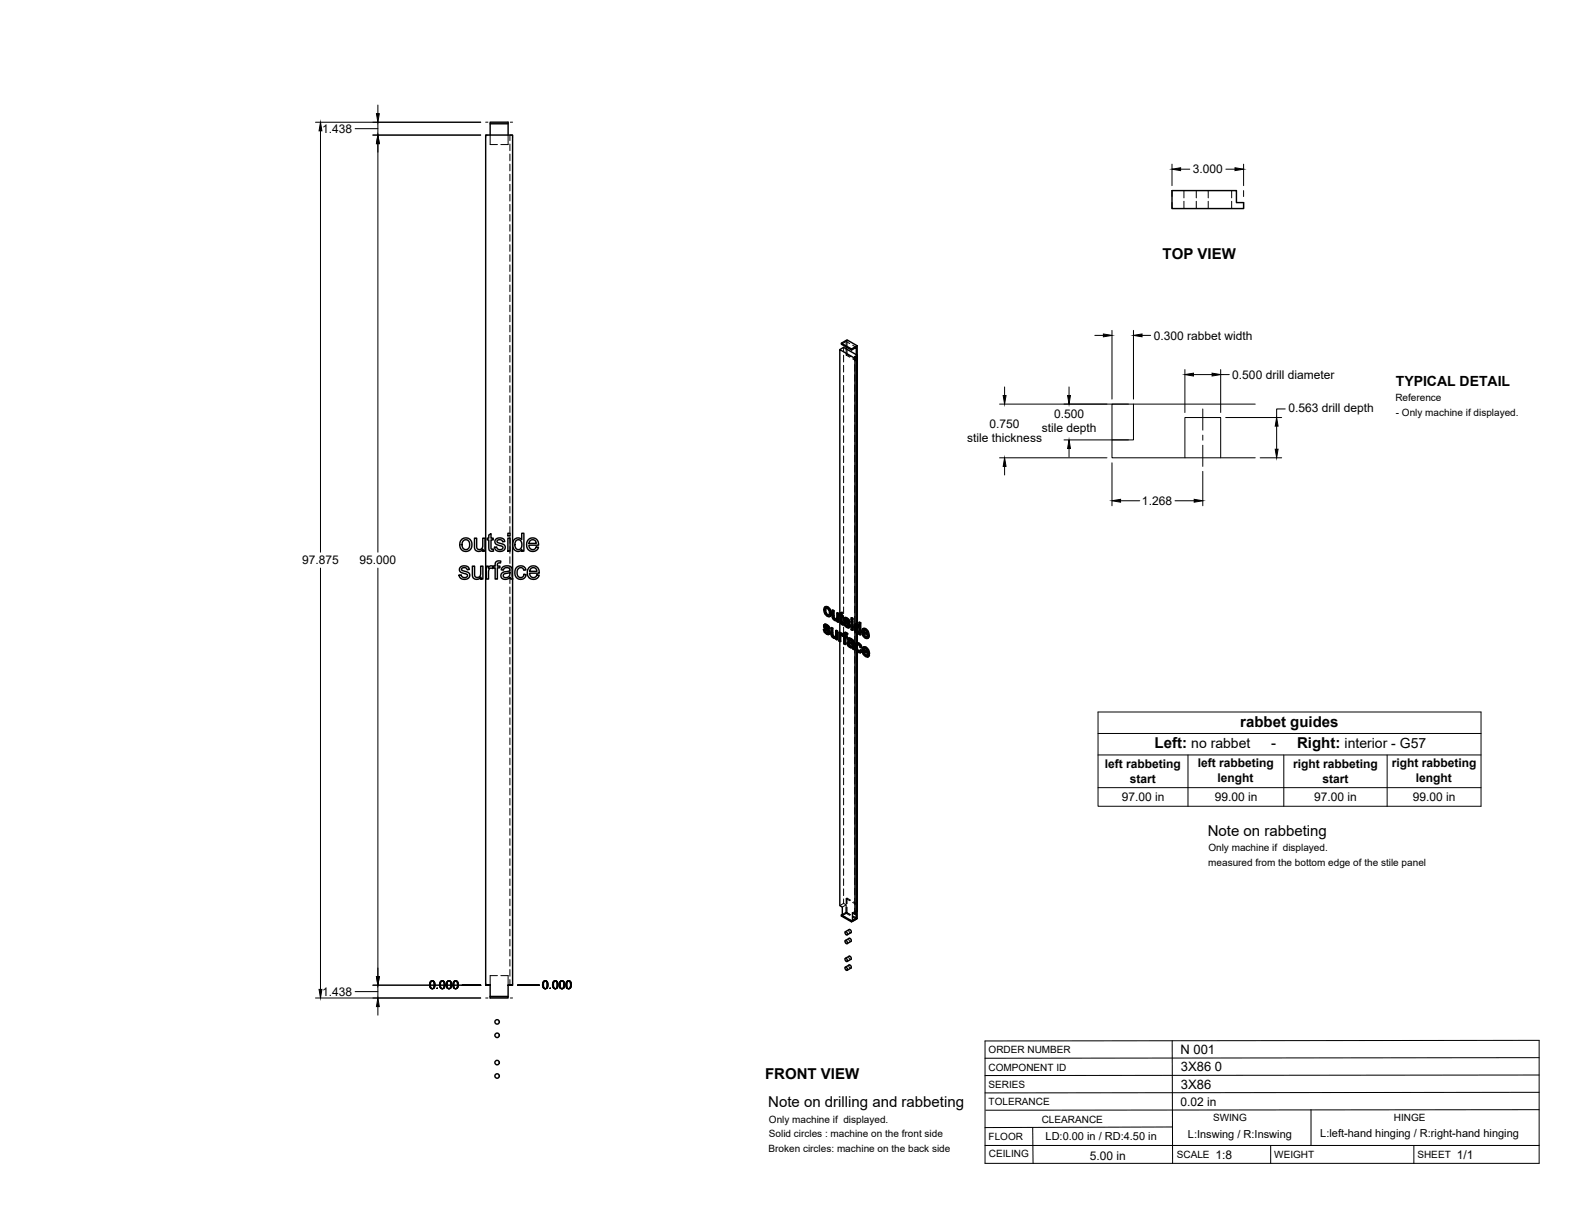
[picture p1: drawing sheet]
<svg xmlns="http://www.w3.org/2000/svg" width="559mm" height="432mm" viewBox="0 0 559 432" stroke-linecap="round" stroke-linejoin="round" font-family="sans-serif">
<!-- layer: Visible -->
<g fill="none" stroke="#000" stroke-width=".51">
<path d="M173.9 43.9v4M180.3 43.9h-6.4v-.6h6.4v4.6M415.8 67.6h22.9v4.3h2.5v2.1h-25.4zM298 124l1.3-.7 4.9 2.7-.9 .6 .5 .3M298.5 121.8l2-1.2 3.6 2.1M300.2 123.1v.7M302.1 123.8l-3.6-2v.3l3.6 2.1M303.8 126.9v94.4M303.8 126.9l-.5 .2M304.1 122.7l-2 1.1v.4l1.7-1v2.7M304.1 122.7l.1 98.7M163.8 191.4l1-.5a2.33 2.33 0 0 1 2.6 2.9 2.33 2.33 0 0 1-3.8 1.1l-.4-1a2.67 2.67 0 0 1 .6-2.5z"/>
<path d="M164.3 191.9l.6-.4h.7l.9 .8 .1 1.5-.7 1.1h-1.2l-.6-.6-.2-1.4zM168.3 190.9h.8v2.6a1.14 1.14 0 0 0 1.2 1.5 1.14 1.14 0 0 0 1-1.6v-2.5h.8v4.7h-.7v-.7a1.63 1.63 0 0 1-2 .7 1.63 1.63 0 0 1-1.1-1.8zM173.4 189.8l.8-.5v1.6h.8v.7h-.8v3l.2 .2 .6 .1 .1 .6-.6 .1a1.04 1.04 0 0 1-1.1-1.4v-2.6h-.6v-.7h.6zM175.9 191.3l1.4-.4a1.54 1.54 0 0 1 1.8 1.2l-.8 .1a.96 .96 0 0 0-1-.8 .96 .96 0 0 0-.9 1l2.1 .7a1.42 1.42 0 0 1 .6 1.9 1.42 1.42 0 0 1-1.9 .6l-.9-.2-.7-.6-.2-.6 .8-.1a1.08 1.08 0 0 0 1.1 1 1.08 1.08 0 0 0 1.1-1.1l-1.9-.7a1.2 1.2 0 0 1-.6-2zM180.2 190.9h.8v4.7h-.8zM180.2 189.2h.8v.9h-.8zM182.5 191.4a1.72 1.72 0 0 1 2.6 .1v-2.3h.8v6.4h-.8v-.6a1.98 1.98 0 0 1-2.5 .2 1.98 1.98 0 0 1-.7-2.4zM183 191.9l.9-.4 .9 .4 .4 1.2-.2 1.2a1.26 1.26 0 0 1-1.7 .6 1.26 1.26 0 0 1-.6-1.6zM187.4 191.5a2.14 2.14 0 0 1 2.6-.4 2.14 2.14 0 0 1 1.1 2.3h-3.5l.2 .8a1.29 1.29 0 0 0 1.3 .8 1.29 1.29 0 0 0 1.1-.9l.9 .1-.5 .8a2.33 2.33 0 0 1-3.2 0 2.33 2.33 0 0 1-.2-3.1zM188.1 191.9l1.2-.4a1.27 1.27 0 0 1 1 1.3h-2.6zM163.3 201.3l1-.5h1a1.35 1.35 0 0 1 1.2 1.3l-.8 .1a1.01 1.01 0 0 0-.9-.8 1.01 1.01 0 0 0-1 .7l2.6 1.3a1.64 1.64 0 0 1-.3 1.9 1.64 1.64 0 0 1-2 .2l-.7-.3-.4-.6-.1-.5 .7-.1a1.09 1.09 0 0 0 1.1 1 1.09 1.09 0 0 0 1.1-1l-1.8-.8a1.18 1.18 0 0 1-.7-1.9zM167.6 200.9h.8v2.5a1.14 1.14 0 0 0 1.1 1.5 1.14 1.14 0 0 0 1-1.6v-2.4h.8v4.6h-.7v-.7a1.63 1.63 0 0 1-1.9 .7 1.63 1.63 0 0 1-1.1-1.8z"/>
<path d="M172.5 200.9h.7v.7a1.12 1.12 0 0 1 1.8-.6l.7-.1v-.5a1.33 1.33 0 0 1 .6-1.3 1.33 1.33 0 0 1 1.4 0l-.1 .7a.7 .7 0 0 0-.8-.1 .7 .7 0 0 0-.3 .7v.5h.9v.6h-.9v4h-.8v-4h-.7v-.4l-.2 .6a1.02 1.02 0 0 0-1.2 .1 1.02 1.02 0 0 0-.3 1.3v2.4h-.8zM178.2 201.4l1.4-.6 1.3 .1 .5 .4 .5 4.2h-.8l-.1-.6a1.75 1.75 0 0 1-2 .7 1.75 1.75 0 0 1-1.3-1.7l.8-.9 1.5-.3a.68 .68 0 0 0 .9-.6 .68 .68 0 0 0-.9-.7 1.11 1.11 0 0 0-1.4 .9l-.8-.1zM178.7 203.8l2-.6a1.19 1.19 0 0 1-.6 1.6 1.19 1.19 0 0 1-1.6-.7zM181.9 205.5v144h-1.6v4M181.9 205.3v-157.4h-9.6v301.6h1.6v4M183.3 201.3a1.97 1.97 0 0 1 3.3 .9l-.8 .1a1.29 1.29 0 0 0-1.7-.7 1.29 1.29 0 0 0-.6 1.7l.1 .9 .6 .6a1.16 1.16 0 0 0 1.7-1l.8 .1-.4 1a2.1 2.1 0 0 1-2.6 .4 2.1 2.1 0 0 1-1-2.5zM187.7 201.4a2.15 2.15 0 0 1 2.5-.4 2.15 2.15 0 0 1 1.1 2.4h-3.4l.2 .7a1.29 1.29 0 0 0 1.2 .8 1.29 1.29 0 0 0 1.2-.9l.8 .1-.5 .8a2.34 2.34 0 0 1-3.2 0 2.34 2.34 0 0 1-.1-3.3zM188.3 201.8l.6-.4 .9 .1 .5 .6 .2 .6h-2.6zM292.7 215.3h1.1zM292.7 215.3l-.4 .6v1l.9 1.5a.93 .93 0 0 0 1.4 .1M292.8 216.6l.2 1M293 217.6l.2-.1 .6 .6-.4 .1z"/>
<path d="M293.1 215.8l-.1 .7M293.2 217.5l-.2-.9a.5 .5 0 0 1 .1-.8 .5 .5 0 0 1 .7 .3l.4 .8 .1 .8-.3 .6-.5-.1M293.5 215.5l.9 .9 .2-.1 .4 1.3M293.8 218.1l.3 .1M293.8 215.3l.8 1M294.4 216.4l.3 1.3 .3-.1-.2 .8M294.7 217.7l-.1 .8 .2-.1-.4 .3M295.3 216.6l.4 .2 .2-.1v2.2M295.7 216.8v2.1h.2l.2 .4M295.7 219l.2 .4 .2-.1 .3 .3M295.9 219.4l.3 .4 .6-.1-.2 .1M295.9 216.7l-.4-.3-.2 .2v2.5l.7 1 .5 .2 .5-.2"/>
<path d="M296.2 219.8h.4M296.9 217.5l.7 .1v3l-.3 .2v-3M297.6 217.6l-.7-.1v1.9l-.3 .4M298 217.9v-93.9l5.3 3.1v94.3M298 218.5v5.8M298.1 218h-.3v.4l.3 .2 .1 2.4 .5 .6h.6l-.1-.5-.4 .1M298.1 217.5l.7-.2v1M298.6 217.4v1.1l.6 .1M298.6 218.5l.6 .1-.2 .5v-.4M298.8 217.3l-.7 .2v.7l-.3-.2M298.8 219v1.8M299 219.1l-.4-.2v2h.3"/>
<path d="M299.6 219.2l.9 .1M299.8 219.9l.4 .3M299.9 219.1l-.4 .2M299.9 219.2l.6 .1 .6 .4M300 219.7v.1M300 220l-.2-.3 .7 .3 .4 .6 .4 .2M300.1 219.1l-.6 .2-.1 .6 1.5 1.9-.1 .5M300.3 219.4l.5 .4 .3-.1 .3 .4M300.8 219.8l.4 .5 .2-.2 .2 .6-.3 .1-.1-.5M302 219.3l.6 .1zM302 219.3v.6l.4 .2M302.6 219.4l-.2 .7v-.6"/>
<path d="M292.1 223.4l.5 .1M292.5 221.6h.9M292.6 223.5l.2-.1 .2 .6-.2 .1zM292.7 222.3l.4 .3M292.7 222.5l1.4 1.1M292.7 221.5l-.3 .1M292.8 224.1l.5 .4h.5M292.8 221.6h.6l.5 .5M292.8 223.4h-.7l.4 .9 .9 .7h.8M292.9 222.7l1.5 1.3M292.9 222.1h.1M292.9 222.4l-.2-.3 .6 .2 .5 .7 .4 .2"/>
<path d="M293 224l.5 .4M293 221.5l-.7 .3-.1 .6 1.5 1.7v.6M293.2 221.8l.5 .4 .2-.1 .4 .4M293.3 224.5l.4 .2M293.7 222.2l.4 .5 .2-.2 .1 .6-.2 .1-.1-.5M293.8 224.6l-.1 .1M293.9 223.7l.3 .4 .2-.1 .1 .5M294.2 224.1l.1 .5 .2-.1-.1 .4M294.3 224.6l-.1 .4 .2-.1-.3 .2M294.8 222.8l.7 .1v2.2M295.3 223v2.2l.2-.1 .2 .5M295.3 225.3l.2 .4 .2-.1 .3 .3"/>
<path d="M295.5 225.7l.3 .3h.6M295.5 222.9l-.7-.1 .1 2.6 .8 1 .8-.1M295.8 226l.4 .1M296.4 226l-.2 .1M296.4 225.9l-.2 .2M296.5 223.8l.7 .1v3l-.3 .1v-3M296.5 226.3v.5l.4 .2M296.5 226.4l-.1 .1M297 220.1v.4l.3 .3M297 220.1l-.2 .1M297.2 223.9l-.7-.1-.1 2.1M297.6 224.4l.6 .1v.4l.3-.2"/>
<path d="M298 227.6v93.7l.9 .5v2.6l-.4 .2v.4l3.6 2.1v-.4l-3.6-2.1M298 224.6v.5l.8-.4M298.1 225.5l.2 2-.2 .2v-1.6M298.2 224.5l-.6-.1v3l.5 .3M298.3 224.8l.5-.1 .4 .4M298.4 225.3v.1M298.6 224.9l.4 .4M298.6 220.9l.4 .1M298.7 221l.5 .1M298.9 225.7l-.6-.4v.7M299 221.3l.1 .5M299 225.2v.4l.4 .2v2.6l.4 .3"/>
<path d="M299 225.4l-.1 .3M299 225.6l-.1 .1M299.3 221l.4 .1M299.7 224.5h.7l.4 .3M299.7 221.1l.2-.1 .2 .6-.2 .1zM299.8 220.1l1.5 1.1M299.8 225.7l.8 .1-.2 .6v-.4M299.9 224.4l-.3 .1M299.9 221.7l.5 .5 .5-.1M299.9 221l-.4-.1a1.33 1.33 0 0 0 .7 1.5l.6 .4 .5-.2M300 220.3l1.5 1.3M300.1 225.1v.5"/>
<path d="M300.1 226.2v2.4l-.3 .1v-2.6l.6 .3M300.1 224.6l.7 .2-.3 .5v-.4M300.1 221.6l.5 .4M300.4 224.5l-.9 .1-.1 .8-.4-.2h.4M300.4 222.2l.4 .1M300.5 225.3l-.5-.2-.2 .6 .8 .1M300.9 227.8l.5-.1 1 .3M300.9 222.3h-.1M301 228.6l.2 .4 .2-.2 .4 .4M301 221.3l.3 .4 .2-.1 .1 .5M301.1 228.3l.3 .5M301.1 227.6l-.3 .2"/>
<path d="M301.2 229l.3 .3h.7M301.2 227.1l.1-.1-.2 .3zM301.2 228.3h-.1M301.2 226.5l.8 .1 .6 .4M301.2 228.3h.2a.76 .76 0 0 1 .9 .9v.1M301.3 228.3l-.1 .1M301.3 227l.9 .5a.36 .36 0 0 1 .2 .6 .36 .36 0 0 1-.6-.1l-.6-.2M301.3 221.7l.1 .5 .2-.1-.1 .4M301.4 227.7l-.8 .3 .1 1 .9 .7 .8 .1 .1 .4 .4 .3M301.4 222.2l-.1 .4 .2-.1-.3 .2M301.4 226.4l-.5 .1M301.5 229.3h.8"/>
<path d="M301.8 226.7l1.1 .7M302 220.4l.6 .1zM302 220.4v3l.4 .3M302 226.6l-.5-.2-.7 .2-.2 .4 .5 .3M302.3 229.3l-.3 .2M302.3 227.1l.3 .4 .3-.1 .1 .4M302.6 220.5v3l-.2 .2v-3M302.6 227.5l.2 .5 .2-.1 .1 2M302.8 228v2l.3-.1 .1 .4-.3 .2-.1-.5M303.3 224v100.4M303.4 222.7l.2 1M303.4 221.4h.8l.5 .3"/>
<path d="M303.6 222l.7 .2 .4 .9v1l-.6 .2M303.6 222l-.2 .7 .2-.1 .2 1v-1.7l-.2 .7M303.6 223.7l.2-.1 .5 .6h-.3zM303.6 221.9v.1M303.7 221.3l-.4 .1M303.8 229.5l.2 1 .2-.2 .6 .6M303.8 230.7v95.4l-1.3 .8v-3l.8 .5 .5-.3M303.8 224.5v3.7M303.9 228.1a1.36 1.36 0 0 1 1.6 .7M304 230.5l.5 .5h.6M304 221.5l.7 .3M304 229.3l.2-.7v1.5"/>
<path d="M304.2 224.7l-.1 3.3-.4 .2M304.2 222v2M304.2 231.2l-.1 94.7-2 1.2M304.2 221.4l-.5-.1a1.97 1.97 0 0 0 0 3.1l.6 .4 .5-.2M304.3 224.2h.3M304.5 228.3l.7 .7 .3-.2 .3 .9-.2 .2-.4-.9M304.7 220.9l.7 .1v4.1l-.2 .2v-4.2M304.8 228.2l-.9-.1a2.12 2.12 0 0 0 .4 3.2l1 .3M304.8 224.6v.4l.4 .3M304.8 224.7l-.2 .1M305.2 230.7l.4 .3M305.4 221l-.7-.1v1.5l-.3-.5"/>
<path d="M305.6 229.9l-.4-.2-.5-.8-.5-.3-.4 .9 .2-.2 .2 1M305.6 231l.2-.2-.5 .8zM305.8 230.8l-.4-.3-.4 .6-.5-.1M306 223.1h.6a1.41 1.41 0 0 1 1.4 .9M306.2 224.1l1.5 .8-.6-1.2a.49 .49 0 0 0-.6-.2 .49 .49 0 0 0-.3 .6l.2-.2 1.2 .7M306.2 229.7l.6-.1a1.36 1.36 0 0 1 1.3 .9M306.3 230.6l1.5 .9-.7-1.2a.47 .47 0 0 0-.5-.2 .47 .47 0 0 0-.3 .5l.3-.1 1.1 .7M306.4 225.4l.6 .6 .6-.1M306.4 224.6l.2 .6M306.6 223.5l-.2 .4M306.6 231.2l.2 .6M306.6 231.9l.5 .6h.6"/>
<path d="M306.7 230.1l-.1 .4M306.9 223.2l.9 .9 .2-.1 .3 1.3M307 226h.4M307.1 229.8l.8 .9 .2-.2 .4 1.4M307.1 232.5l.4 .1M307.1 223.1l-.6-.2-.6 .5v1.8l.7 .9 .7 .4h.5l.5-.6M307.3 229.6l-.6-.1-.7 .5v1.6l.6 1 .8 .5h.4l.7-.6M307.5 226h-.1M307.6 232.5l-.1 .1M307.6 225.7l.5 .4M307.8 224.1l.3 1.3 .2-.1-.2 .1M307.8 232.3l.5 .3"/>
<path d="M307.9 230.7l.4 1.3 .2-.1-.2 .1M308.1 225.6l-1.9-1.1 .2 .9 .2-.2 .6 .6M308.3 232.2l-2-1.2 .3 .9 .2-.1 .5 .6M308.3 225.9l-.5 .6M308.3 225.9l-.4-.3-.5 .4M308.5 232.5l-.5 .5M308.5 232.5l-.5-.3-.5 .4M299.8 333.8l.7 .1 .1 .8-.6-.1zM299.8 330.6l.7 .2 .1 .8-.6-.1zM299.9 330.6l1.4-.8 .6 .4v.7l-1.4 .8M301.3 332.9l-1.4 .8M301.3 332.9l.4 .1 .3 .9-1.5 .9"/>
<path d="M303.8 325.7l-1.7 1M304.2 323.3l-.4 .2M173.9 353.5h6.4v.6h-6.4zM299.8 340.1l.7 .2 .1 .8-.6-.2zM299.8 343.2l.7 .2 .1 .8-.6-.2zM299.9 340l1.6-.8 .5 .7-.1 .5M299.9 343.2l1.4-.8 .6 .3v.8l-1.4 .8M301.9 340.4l-1.4 .7"/>
<circle cx="176.4" cy="362.6" r=".79"/>
<circle cx="176.4" cy="377" r=".79"/>
<circle cx="176.4" cy="367.3" r=".79"/>
<circle cx="176.4" cy="381.8" r=".79"/>
</g>
<!-- layer: Hidden -->
<g fill="none" stroke="#000" stroke-width=".35">
<path d="M173.9 47.9v3.4h2.6M180.3 47.9v3.4h-2.6M180.9 47.9v2M180.9 51.1v2.4M180.9 54.7v2.3M180.9 58.2v2.4M180.9 61.8v2.4M180.9 65.4v2.4M180.9 68.9v2.4M180.9 72.5v2.4M180.9 76.1v2.4M180.9 79.7v2.3"/>
<path d="M420.1 67.6v2.6M420.1 71.4v2.6M424.4 67.6v2.6M424.4 71.4v2.6M428.7 67.6v2.6M428.7 71.4v2.6M437 67.6v2.6M437 71.4v2.6M180.9 83.2v2.4M180.9 86.8v2.4M180.9 90.4v2.4M180.9 94v2.3"/>
<path d="M180.9 97.5v2.4M180.9 101.1v2.4M180.9 104.7v2.3M180.9 108.2v2.4M180.9 111.8v2.4M180.9 115.4v2.4M180.9 119v2.3M180.9 122.5v2.4M180.9 126.1v2.4M180.9 129.7v2.4M180.9 133.2v2.4M180.9 136.8v2.4"/>
<path d="M299.3 123.3v1.6M299.3 126v2.4M299.3 129.6v2.4M299.3 133.2v2.4M299.3 136.8v2.3M300.2 121.2l-1.7 .9M300.2 121.2l1.3 .7M300.2 121.2v1.9M300.2 123.8v2.2M300.5 125.8l-.3 .2 1.3 .7M300.5 120.6v2M300.5 123.8v2"/>
<path d="M300.5 125.8l1.3 .7M302.5 122.5l1.3 .7M302.8 127.1l1.3 .8M303.3 126.6v1.6M303.3 129.4v2.3M303.3 132.9v2.4M303.3 136.5v2.4M303.8 125.9v1M304.1 126v1.9l-.3 .2-1.3-.8M180.9 140.4v2.4M180.9 144v2.3M180.9 147.5v2.4"/>
<path d="M180.9 151.1v2.4M180.9 154.7v2.4M180.9 158.2v2.4M299.3 140.3v2.4M299.3 143.9v2.4M299.3 147.5v2.4M299.3 151.1v2.3M299.3 154.6v2.4M299.3 158.2v2.4M303.3 140.1v2.4M303.3 143.7v2.3M303.3 147.2v2.4"/>
<path d="M303.3 150.8v2.4M303.3 154.4v2.3M303.3 157.9v2.4M180.9 161.8v2.4M180.9 165.4v2.4M180.9 169v2.3M180.9 172.5v2.4M180.9 176.1v2.4M180.9 179.7v2.4M299.3 161.8v2.3M299.3 165.4v2.3M299.3 168.9v2.4"/>
<path d="M299.3 172.5v2.4M299.3 176.1v2.3M299.3 179.6v2.4M303.3 161.5v2.4M303.3 165.1v2.4M303.3 168.7v2.3M303.3 172.2v2.4M303.3 175.8v2.4M303.3 179.4v2.4M180.9 183.2v2.4M180.9 186.8v2.4M180.9 190.4v2.4"/>
<path d="M180.9 194v2.3M180.9 197.5v2.4M299.3 183.2v2.4M299.3 186.8v2.4M299.3 190.4v2.3M299.3 193.9v2.4M299.3 197.5v2.4M303.3 182.9v2.4M303.3 186.5v2.4M303.3 190.1v2.4M303.3 193.7v2.3M303.3 197.2v2.4"/>
<path d="M180.9 201.1v2.4M180.9 204.7v2.4M180.9 208.3v2.3M180.9 211.8v2.4M180.9 215.4v2.4M180.9 219v2.4M181.9 205.3v.2M292.5 216.2l.4 1.4-.3 .1M292.9 217.6l.9 .9-.3 .1M292.9 215.2l-.6 1.2M293.1 215.8l-.1 .1M293.2 215.8h.6l-.3 .1"/>
<path d="M293.8 215.8l.4 .5-.1 .2M293.8 218.5l.6 .2-.2 .1M294.3 218.1l-.2 .1M294.3 216.4l.2 .8-.2 .3M294.5 217.4l-.4 .8M294.6 218.6l-.2 .1M295.5 216.4v2.4l-.2 .1M295.5 218.8l.1 .4-.2 .2M295.6 219.2l.3 .5-.2 .1M295.9 219.7l.5 .3-.3 .1M296.8 219.7h.1M296.9 219.7l-.2 .1"/>
<path d="M297.1 219.5l-.3 .2M297.1 217.4v1.8l-.3 .5M297.2 220l-.2 .5M298 217.9v.6M298 218.3l.3 .2-.2 .1M298 217.9l-.2 .5M298.1 218l.2 .1M298.3 218.5l.1 2.3-.2 .2M298.3 217.3l-.2 .9M298.6 218.9l.2-.2v.3M298.8 218.7l.4 .3M299.3 201.1v2.4"/>
<path d="M299.3 204.6v2.4M299.3 208.2v2.4M299.3 211.8v2.4M299.3 215.3v2.4M299.3 218.9v2.4M299.6 219.6l.1 .4-.3 .2M299.6 219.2l-.3 .5M299.8 219.1l-.4 .3M300.1 219.6l-.1 .1M300.1 219.6l.4 .1-.2 .1M300.5 219.7l.4 .3-.2 .2M302.2 219.1l-.2 .8"/>
<path d="M302.2 219.7l.4 .3M303.3 200.8v2.4M303.3 204.4v2.4M303.3 207.9v2.4M303.3 211.5v2.4M303.3 215.1v2.4M303.3 218.7v2.3M180.9 222.5v2.4M180.9 226.1v2.4M180.9 229.7v2.4M180.9 233.3v2.3M180.9 236.8v2.4"/>
<path d="M292.4 223.2l.3 1-.2 .1M292.4 222l.1 .4-.2 .1M292.5 221.6l-.3 .5M292.5 222.4l.3 .5-.2 .1M292.7 221.5l-.4 .3M292.7 224.2l.8 .6-.2 .2M292.8 222.1l.2-.1-.1 .1M292.8 222.9l1.1 1-.2 .2M292.9 222l-.2 .1M293 222l.4 .1-.2 .1M293.4 222.1l.4 .3-.2 .2M293.5 224.8l.5 .2-.2 .1"/>
<path d="M293.8 224.5h.1M293.8 222.4l.2 .5-.2 .1M293.9 223.9l.2 .4-.2 .1M293.9 224.5l-.1 .1M294 222.9l.4 .2M294.1 224.3l-.2 .2M294.3 225h-.3M295 222.7l.1 2.3-.2 .1M295.1 225l.1 .5-.2 .1M295.2 225.5l.3 .4-.2 .1M295.5 225.9l.4 .4-.2 .1M295.9 226.3l.9-.1-.2 .1"/>
<path d="M296.4 220h.8l-.2 .1M296.4 226h.1M296.5 225.9l-.2 .1M296.7 225.8l-.3 .2M296.7 223.6v1.9l-.3 .4M296.8 226.2l-.3 .6M296.8 226.7l.4 .2M297.2 220.4l.4 .2M297.9 224.3v3l-.3 .1M297.9 227.3l.4 .2M298 224.3v3.3M298.2 224.9v.1"/>
<path d="M298.4 220.8l.2 .4-.2 .1M298.4 224.7l-.4 .4M298.5 225.2l-.1 .1M298.5 225.2l.3 .1-.2 .1M298.6 221.2l.4 .3-.3 .1M298.8 225.3l.3 .3M299 221.5l.3 .1M299 225.4l.2-.2-.1 .4M299.1 225.6h-.1M299.2 225.1h.1M299.2 225.5l.4 .2-.2 .1M299.2 225.2l-.2 .4"/>
<path d="M299.2 225.1l-.2 .2M299.3 222.5v2.4M299.3 226.1v2.4M299.3 229.6v2.4M299.3 233.2v2.4M299.3 236.8v2.4M299.4 225.2l.2 .1M299.5 220.9l.3 .9-.2 .1M299.6 225.7v2.6l-.2 .1M299.6 228.3l.5 .3M299.7 220l.3 .5-.3 .1M299.7 224.6l-.1 .7-.2 .1"/>
<path d="M299.8 224.4l-.4 .3M299.8 221.8l.8 .6-.2 .2M299.8 226.1l.3-.1v.2M299.9 225.1h.2M300 220.5l1.1 1.1-.3 .1M300.1 226l.5 .2M300.1 224.9l.3 .1-.2 .1M300.4 225l.3 .2M300.6 222.4l.6 .3-.3 .1M300.8 228.2l.2 .7-.2 .1M300.8 226.8l.5 .4M300.9 227.8l-.4 .5"/>
<path d="M300.9 222.1h.2M300.9 220l.2 .5-.2 .1M301 227.7l-.4 .2M301 228.9l.7 .6-.3 .2M301 226.4l-.4 .6M301.1 222.1l-.2 .2M301.1 221.6l.1 .3-.2 .1M301.1 226.4l-.3 .2M301.1 220.5l.5 .2M301.2 221.9l-.1 .2M301.3 228.2h.2zM301.3 228.2v.1"/>
<path d="M301.3 228.2l-.2 .1M301.3 227h.1M301.4 222.6l-.2 .1M301.5 228.2l1.1 .3-.2 .1M301.5 226.8l.5 .2-.3 .1M301.7 229.5l.5 .2-.3 .1M302 227l.5 .5-.3 .1M302.2 229.7h.4l-.2 .1M302.2 220.3v3l-.2 .1M302.2 223.3l.4 .2M302.4 228l.2 .1M302.4 229.3l-.2 .1"/>
<path d="M302.5 227.5l.1 .5-.2 .1M302.6 228.5v.5l-.3 .3 .2-.1M302.6 228l-.2 .2M302.6 229.7l.1 .4-.2 .1M302.7 230.1l.5 .2M303.1 222.3l.2 .9-.2 .2M303.3 221.6l-.4 .9M303.3 222.2v2.4M303.3 225.8v2.4M303.3 229.4v2.4M303.3 232.9v2.4M303.3 236.5v2.4"/>
<path d="M303.3 223.2l.4 .8-.2 .2M303.3 221.4v2.6M303.5 221.3l-.5 .4M303.6 229.1l.3 1.3-.2 .1M303.7 224l.5 .6-.2 .1M303.7 228.3l-.3 .9M303.8 221.8h.5l-.2 .2M303.8 221.8l-.2 .1M303.8 221.3v.5M303.8 223.6v.9M303.8 228.2v2.5M303.9 230.4l.9 .9-.3 .2"/>
<path d="M303.9 228.1l-.4 .3M304.2 228v.6l-.2 .1M304.2 221.4v.6M304.2 224v.7M304.2 230.1v1.1M304.2 228.6h.6l-.2 .1M304.2 224.6l.8-.1-.2 .1M304.3 221.8l.5 .6-.2 .1M304.7 221.8l.2 .4M304.8 231.3l.7 .1M304.8 228.6l.4 .4-.3 .1M304.8 224.2h-.2"/>
<path d="M304.8 222.4l.2 1.1-.2 .1M304.9 220.7v1.5l-.2 .2M305 223.5l-.4 .8M305 224.5l-.2 .5M305 224.9l.4 .2M305.2 229l.2 .6-.2 .1M305.2 231h-.1M305.4 229.6l.4 .1M305.4 230.5l-.4 .6M305.9 224l.4 1.3-.3 .1M306.1 230.5l.3 1.4-.2 .1M306.2 224.5l.2-.2v.3"/>
<path d="M306.3 225.3l.9 .9-.2 .2M306.3 223l-.6 1.1M306.3 231l.2-.1 .1 .3M306.4 224.3l1.9 1.2M306.4 231.9l.9 .9-.2 .1M306.4 229.6l-.5 1.1M306.5 230.9l2 1.1M306.6 223.5l-.2 .1M306.6 223.4l.6 .1-.3 .1M306.7 230.1h-.1M306.8 230l.5 .1-.2 .1M307.2 223.5l.5 .5-.2 .2"/>
<path d="M307.2 226.2l.7 .2-.2 .1M307.3 230.1l.5 .6-.2 .1M307.3 232.8l.8 .2-.3 .1M307.6 225.9h.1M307.6 225.9l-.1 .1M307.6 224.6l.3 .2M307.7 225.9l-.3 .1M307.7 232.5h.1M307.7 224.1l.2 .7-.2 .1M307.7 231.2l.3 .1M307.8 232.4l-.1 .1M307.8 230.7l.2 .6-.2 .2"/>
<path d="M307.9 225.6l-.3 .3M308 232.2l-.3 .3M308 226.4h-.1M308.2 232.9l-.1 .1M180.9 240.4v2.4M180.9 244v2.4M180.9 247.5v2.4M180.9 251.1v2.4M180.9 254.7v2.4M180.9 258.3v2.3M299.3 240.3v2.4M299.3 243.9v2.4"/>
<path d="M299.3 247.5v2.4M299.3 251.1v2.3M299.3 254.6v2.4M299.3 258.2v2.4M303.3 240.1v2.4M303.3 243.7v2.3M303.3 247.2v2.4M303.3 250.8v2.4M303.3 254.4v2.4M303.3 258v2.3M180.9 261.8v2.4M180.9 265.4v2.4"/>
<path d="M180.9 269v2.4M180.9 272.5v2.4M180.9 276.1v2.4M180.9 279.7v2.4M299.3 261.8v2.4M299.3 265.4v2.3M299.3 268.9v2.4M299.3 272.5v2.4M299.3 276.1v2.3M299.3 279.7v2.3M303.3 261.5v2.4M303.3 265.1v2.4"/>
<path d="M303.3 268.7v2.3M303.3 272.2v2.4M303.3 275.8v2.4M303.3 279.4v2.4M180.9 283.3v2.3M180.9 286.8v2.4M180.9 290.4v2.4M180.9 294v2.4M180.9 297.6v2.3M299.3 283.2v2.4M299.3 286.8v2.4M299.3 290.4v2.3"/>
<path d="M299.3 293.9v2.4M299.3 297.5v2.4M303.3 283v2.3M303.3 286.5v2.4M303.3 290.1v2.4M303.3 293.7v2.4M303.3 297.2v2.4M180.9 301.1v2.4M180.9 304.7v2.4M180.9 308.3v2.3M180.9 311.8v2.4M180.9 315.4v2.4"/>
<path d="M180.9 319v2.4M299.3 318.9v1.6l.9 .6v2.9l1.3 .8M299.3 301.1v2.4M299.3 304.7v2.3M299.3 308.2v2.4M299.3 311.8v2.4M299.3 315.4v2.4M300.2 318.9l1.3 .7M300.5 318.7l1.3 .7M302.8 320l1.3 .7M303.3 300.8v2.4M303.3 304.4v2.4"/>
<path d="M303.3 308v2.3M303.3 311.5v2.4M303.3 315.1v2.4M303.3 318.7v2.4M180.9 322.6v2.3M180.9 326.1v2.4M180.9 329.7v2.4M180.9 333.3v2.4M180.9 336.8v2.4M299.3 320.5l-1.3 .8M300.2 321.9v1.8l-1.3 .7v.4l1.2 .7M300.2 320.7v-1.8l.3-.2v2"/>
<path d="M300.2 323.7l1.6 .9M300.2 321.1l-1.3 .7M300.5 321.9v2l-2 1.1M301.2 326.1l1.3 .8M301.3 339.3a.74 .74 0 0 0 .6 1.1M301.3 332.9a.73 .73 0 0 0 .6 1.1M301.3 329.8a.73 .73 0 0 0 .6 1.1M302.5 320.2l1.3 .7 .3-.2M302.5 325l1.6 .9M302.5 325.4l1.3 .7M303.3 323.9l.5 .2M303.3 322.2v1.7"/>
<path d="M303.8 323.5l-.5 .4M304.1 320.7v2.6l-.3-.2-1.3 .8M176.5 346.2h-2.6v3.3M177.7 346.2h2.6v3.3M180.9 340.4v2.4M180.9 344v2.4M180.9 347.6v1.9M301.3 342.4a.74 .74 0 0 0 .6 1.1"/>
</g>
<!-- layer: Reference -->
<g fill="none" stroke="#000" stroke-width=".35">
<path d="M172.3 43.3h.8M173.1 47.9h-.8v.8M181.1 47.9h.8v.8M181.1 43.3h.8M415.8 67.6v2.1M415.8 71.9v2.1M441.2 67.6v2.1M441.2 71.9v2.1M402.1 143.4v12.7h-7.6M445.3 143.4h-50.8v19h50.8M420.4 162.4v-14.3h12.7v14.3M172.3 348.7v.8h.8"/>
<path d="M172.3 349.5h1.6zM172.3 354.1h.8M180.3 349.5h1.6zM181.1 354.1h.8M181.9 348.7v.8h-.8"/>
</g>
<!-- layer: Hidden Narrow -->
<path d="M295.5 218.3l-.2 .1M297.1 219l-.2 .1M293.5 223.5l-.2 .1M295 224.5l-.2 .1M296.7 225.2l-.2 .2M298.3 220.2l-.2 .1M299.6 225l-.2 .1M300.6 221.1l-.2 .2M301.9 228.3l-.3 .1M302.6 228.7l-.2 .1" fill="none" stroke="#000" stroke-width=".35"/>
<!-- layer: Visible Narrow -->
<path d="M295.9 218.3l-.2 .2M293.5 222.9l-.2 .2M295.5 224.6l-.2 .1M298.8 220.5l-.2 .1M300.1 225.3l-.3 .1M300.6 220.6l-.2 .1M301.8 227.8l-.2 .1M303 228.3l-.2 .2M303 229l-.2 .1" fill="none" stroke="#000" stroke-width=".35"/>
<!-- layer: Titleblock -->
<path d="M349.5 369.3l196.6-.2v43.7h-196.6zM415.9 369.3l.1 43.5M546.1 375.3l-196.6 .2M416 399.9l-66.5 .2M465.1 393.7v12.7M546.1 393.7l-196.3 .2M546.1 387.6l-196.6 .2M546.1 381.4l-196.6 .2M349.5 406.4h196.6M366.4 400l.1 12.8M450.8 406.4v6.4M501.6 406.4v6.4" fill="none" stroke="#000" stroke-width=".36"/>
<!-- layer: Custom Tables -->
<path d="M389.6 252.6h135.9v33.5h-135.9zM389.6 260.2h135.9M389.6 267.9h135.9M389.6 279.5h135.9M421.5 267.9v18.2M455.5 267.9v18.2M492.1 267.9v18.2" fill="none" stroke="#000" stroke-width=".35"/>
<!-- layer: FD_Dimensions -->
<g fill="none" stroke="#000" stroke-width=".35">
<path d="M134.1 37.3v3M111.9 43.4h58.7M113.7 46.4v149.5M126 45.7h8.1M132.3 47.9h38.3M134.1 43.4v4.5M134.1 51v144.9M415.8 58.3v7.6M441.2 58.3v7.6M418.9 60h3.2M434.9 60h3.3M388.4 119h3.1"/>
<path d="M394.5 117.2v24.4M402.1 117.2v24.4M405.2 119h3M356.4 137.3v3M379.3 137.3v3M420.4 131.1v15.3M423.4 132.9h6.6M433.1 131.1v15.3M433.1 132.9h3M354.6 143.4h45.8M377.5 156.1h22.9M379.3 159.1v3.1"/>
<path d="M434.9 148.1h19.8M452.9 151.2v8.2M456 145.1h-3.1v3M354.6 162.4h38.1M356.4 165.5v3M394.5 164.2v15.3M397.6 177.7h6.8M416.9 177.7h6.8M426.7 167.3v12.2M447.1 162.4h7.6M113.7 201.6v149.4M134.1 201.6v144.9"/>
<path d="M111.9 354.1h58.7M126 351.8h8.1M132.3 349.5h38.3M134.1 349.5v4.6M134.1 357.1v3.1M183.6 349.5h7.7"/>
</g>
<g fill="#000" stroke="#000" stroke-width=".35">
<path d="M113.7 43.4l.5 3h-1zM134.1 47.9l.5 3.1h-1zM133.6 40.3h1l-.5 3.1zM415.8 60l3.1-.5v1zM438.2 59.5l3 .5-3 .5zM391.5 118.5l3 .5-3 .5zM402.1 119l3.1-.5v1zM420.4 132.9l3-.5v1zM430 132.4l3.1 .5-3.1 .5zM355.9 140.3h1l-.5 3.1zM379.3 156.1l.5 3h-1zM378.8 140.3h1l-.5 3.1z"/>
<path d="M452.4 159.4h1.1l-.6 3zM452.9 148.1l.6 3.1h-1.1zM356.4 162.4l.5 3.1h-1zM394.5 177.7l3.1-.5v1zM423.7 177.2l3 .5-3 .5zM113.2 351h1l-.5 3.1zM133.6 346.5h1l-.5 3zM134.1 354.1l.5 3h-1z"/>
</g>
<!-- layer: Smart Centers -->
<path d="M426.7 145.1v7.5M426.7 154.4v1.8M426.7 158v7.5" fill="none" stroke="#000" stroke-width=".35"/>
<g font-size="5.3">
<text x="412.5" y="92">TOP VIEW</text>
<text x="440" y="257.8">rabbet guides</text>
<text x="409.6" y="265.4">Left: no rabbet</text>
<text x="451" y="265.4">-</text>
<text x="460.2" y="265.4">Right: interior - G57</text>
<text x="428.5" y="296.6">Note on rabbeting</text>
<text x="271.4" y="382.7">FRONT VIEW</text>
<text x="272.6" y="392.9">Note on drilling and rabbeting</text>
</g>
<text font-size="5" x="495.2" y="136.9">TYPICAL DETAIL</text>
<g font-size="4.6">
<text x="418.8" y="373.8">N 001</text>
<text x="419" y="380.1">3X86 0</text>
<text x="419" y="386.2">3X86</text>
</g>
<g font-size="4.3">
<text x="114.3" y="47.1">1.438</text>
<text x="423.2" y="61.5">3.000</text>
<text x="409.3" y="120.5">0.300 rabbet width</text>
<text x="437.2" y="134.4">0.500 drill diameter</text>
<text x="374" y="148.3">0.500</text>
<text x="457.1" y="146.2">0.563 drill depth</text>
<text x="351.1" y="151.8">0.750</text>
<text x="369.7" y="153.4">stile depth</text>
<text x="343.2" y="157">stile thickness</text>
<text x="405.2" y="179.2">1.268</text>
<text x="107.2" y="200.2">97.875</text>
<text x="127.6" y="200.2">95.000</text>
<text x="392" y="272.6">left rabbeting</text>
<text x="425" y="272.2">left rabbeting</text>
<text x="458.8" y="272.6">right rabbeting</text>
<text x="493.8" y="272.2">right rabbeting</text>
<text x="400.9" y="277.7">start</text>
<text x="432" y="277.3">lenght</text>
<text x="469.2" y="277.7">start</text>
<text x="502.3" y="277.3">lenght</text>
<text x="398" y="284.3">97.00 in</text>
<text x="431" y="284.3">99.00 in</text>
<text x="466.3" y="284.3">97.00 in</text>
<text x="501.3" y="284.3">99.00 in</text>
<text x="114.3" y="353.3">1.438</text>
<text x="152.3" y="351">0.000</text>
<text x="192.4" y="351">0.000</text>
<text x="418.8" y="392.4">0.02 in</text>
<text x="386.7" y="411.6">5.00 in</text>
<text x="431.3" y="411.1">1:8</text>
<text x="516.9" y="411.1">1/1</text>
</g>
<g font-size="3.9">
<text x="371" y="404.5">LD:0.00 in / RD:4.50 in</text>
<text x="421.5" y="403.6">L:Inswing / R:Inswing</text>
<text x="468.4" y="403.6">L:left-hand hinging / R:right-hand hinging</text>
</g>
<g font-size="3.5">
<text x="495.1" y="142.4">Reference</text>
<text x="495.2" y="147.5">- Only machine if displayed.</text>
<text x="428.7" y="302.1">Only machine if displayed.</text>
<text x="428.7" y="307.2">measured from the bottom edge of the stile panel</text>
<text x="350.8" y="373.6">ORDER NUMBER</text>
<text x="350.8" y="379.9">COMPONENT ID</text>
<text x="350.8" y="386.1">SERIES</text>
<text x="350.8" y="392.2">TOLERANCE</text>
<text x="272.8" y="398.4">Only machine if displayed.</text>
<text x="369.6" y="398.4">CLEARANCE</text>
<text x="430.4" y="397.8">SWING</text>
<text x="494.5" y="397.6">HINGE</text>
<text x="272.8" y="403.5">Solid circles : machine on the front side</text>
<text x="350.8" y="404.5">FLOOR</text>
<text x="272.7" y="408.6">Broken circles: machine on the back side</text>
<text x="350.8" y="410.5">CEILING</text>
<text x="417.5" y="410.9">SCALE</text>
<text x="452.1" y="410.9">WEIGHT</text>
<text x="502.9" y="410.9">SHEET</text>
</g>
</svg>
